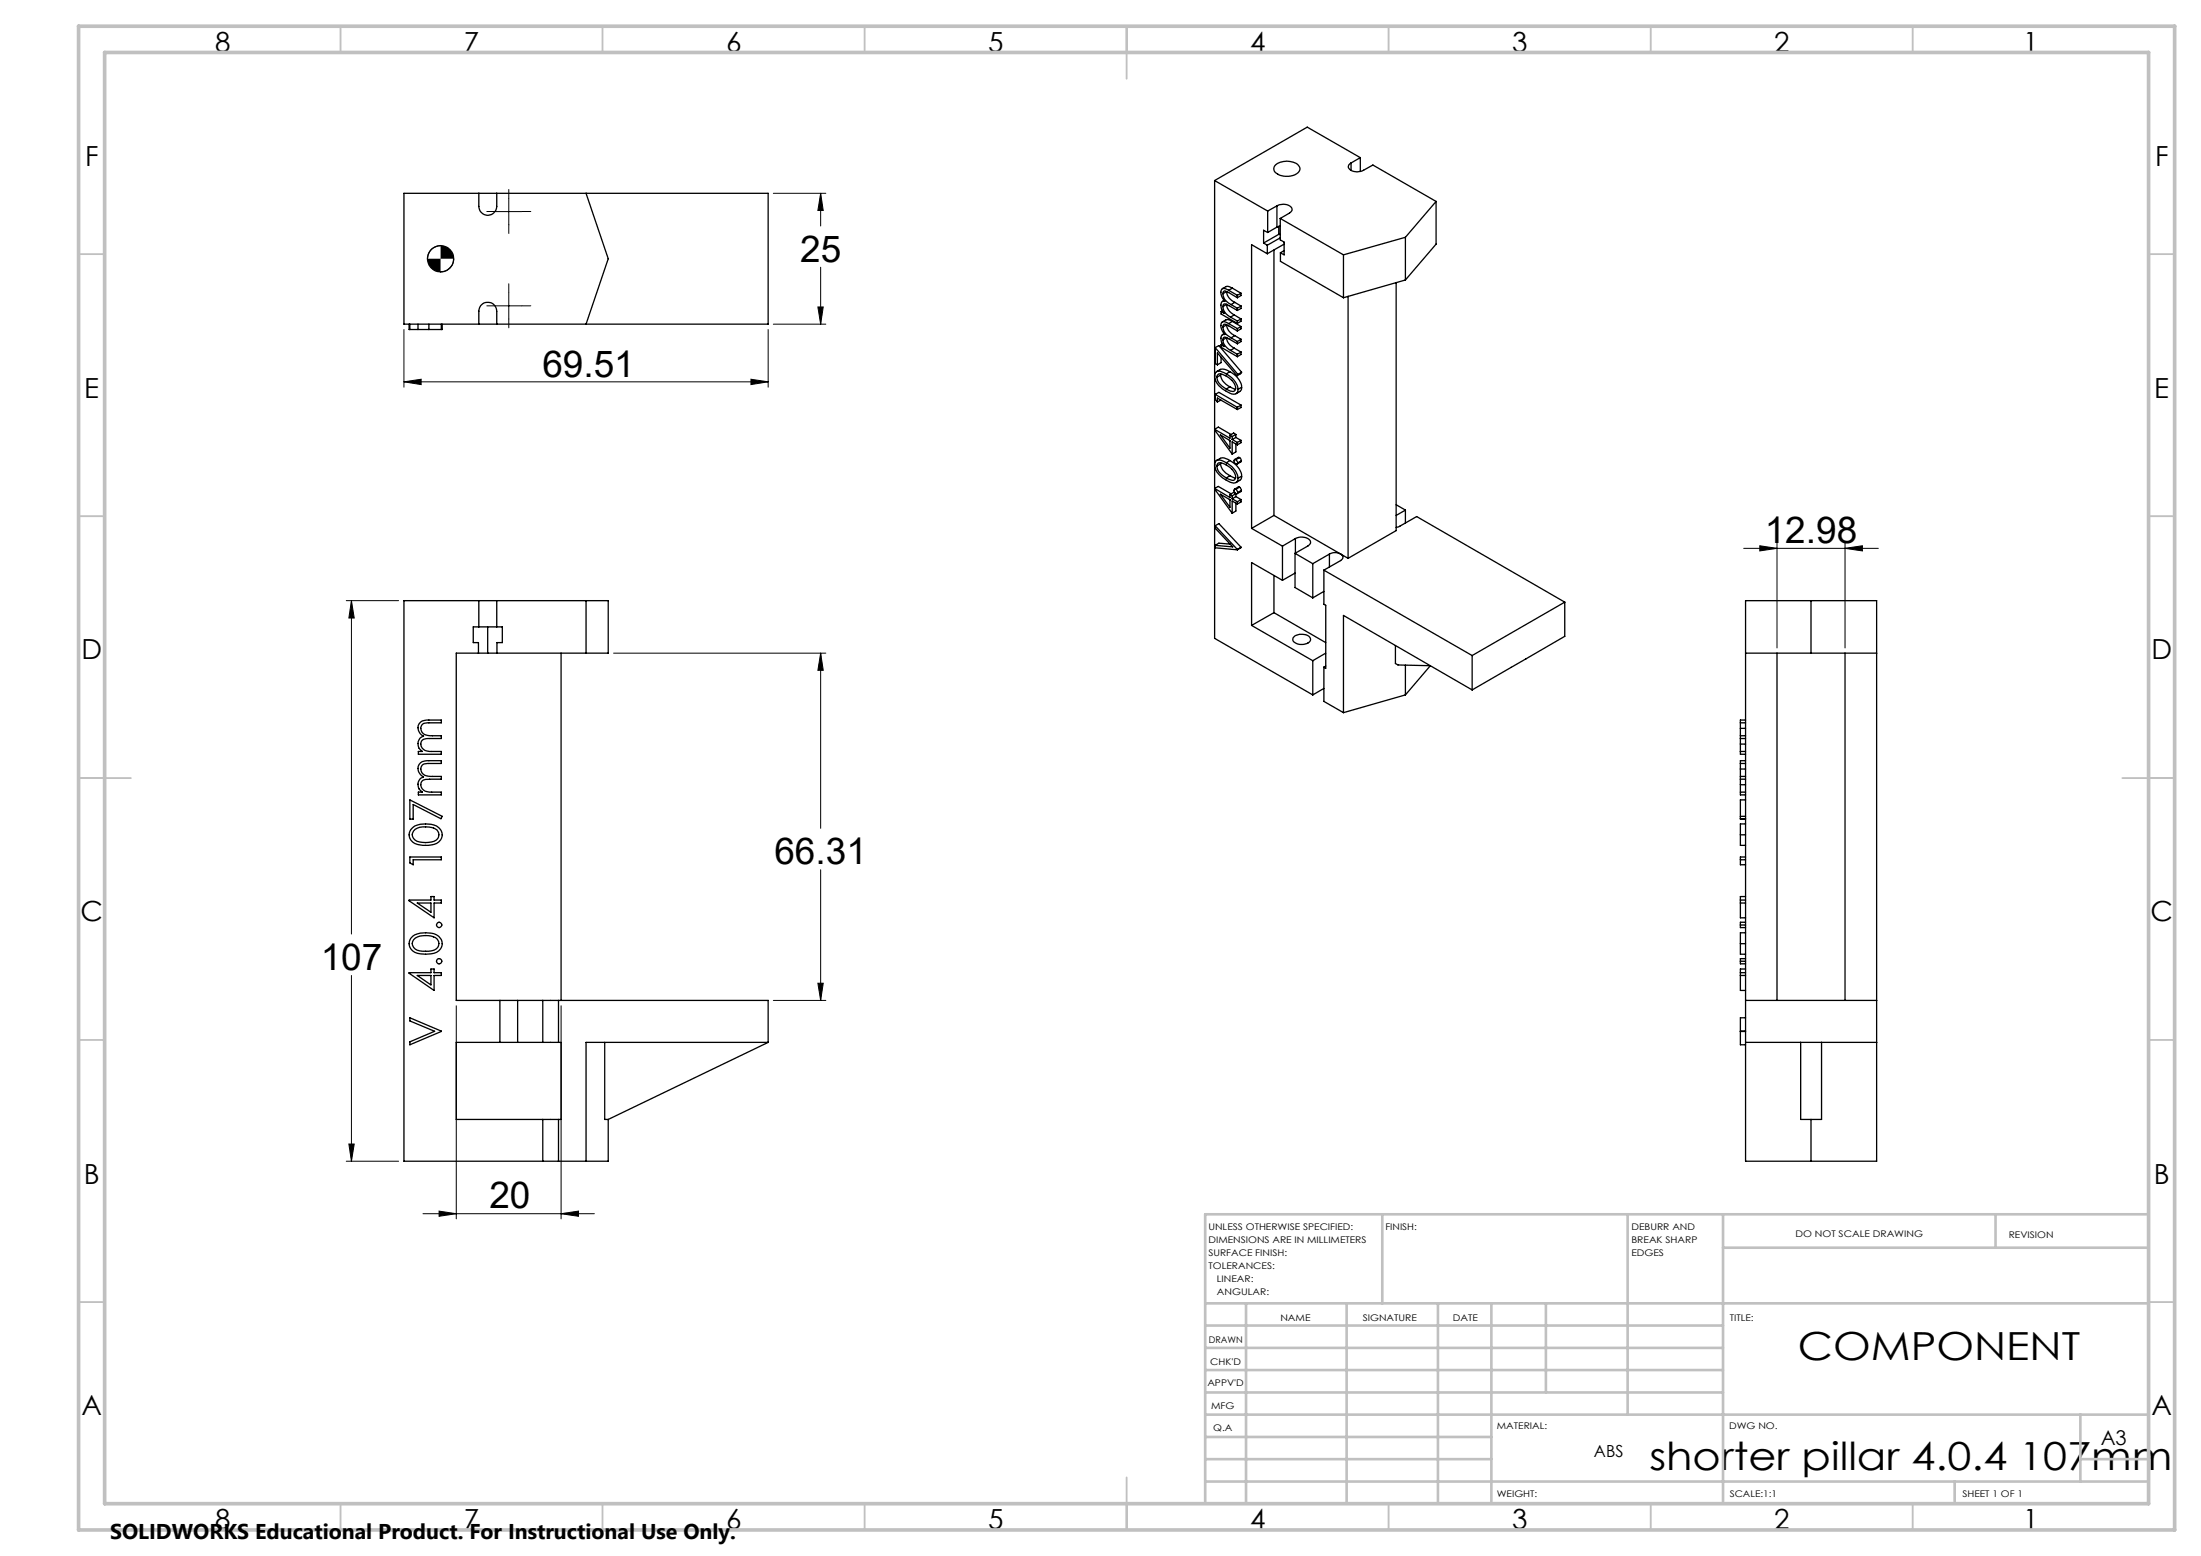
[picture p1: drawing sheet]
<svg xmlns="http://www.w3.org/2000/svg" width="420mm" height="297mm" viewBox="0 0 420 297" stroke-linecap="round" stroke-linejoin="round" font-family="sans-serif">
<g fill="none" stroke="#000" stroke-width=".19">
<path d="M97.1 37.9v5M147.6 36.9h10M156.6 36.9l.5 3.3h-1zM156.6 36.9v6.2M84.1 46.9a2.52 2.52 0 0 0-2.5 2.5M86.6 49.4a2.46 2.46 0 0 1-2.5 2.5M94.6 58.4h5M94.6 40.4h5M97.1 55.9v5M156.1 58.6h1l-.5 3.3zM156.6 51v10.9M77.1 72.9l3.3-.5v1z"/>
<path d="M77.1 62.9v11M77.1 72.9h69.5M143.3 72.4l3.3 .5-3.3 .5zM146.6 62.9v11M147.6 61.9h10M66.1 114.6h10M67.1 114.6v63.7M67.1 114.6l.5 3.4h-1zM332.7 104.7h25.7M335.8 104.2l3.3 .5-3.3 .5zM339.1 103.7v20M352.1 104.7l3.3-.5v1z"/>
<path d="M352.1 103.7v20M117.1 124.7h40.5M156.6 124.7l.5 3.2h-1zM156.6 124.7v33.4M156.6 166v25M67.1 186.2v35.4M87.1 192v40.7M107.1 192v40.7M147.6 191h10M156.1 187.7h1l-.5 3.3zM66.6 218.4h1l-.5 3.2zM66.1 221.6h10"/>
<path d="M80.7 231.7h32.7M83.8 231.2l3.3 .5-3.3 .5zM107.1 231.7l3.3-.5v1z"/>
</g>
<path d="M97.1 37.9v-1.7M94.6 58.4h-1.7M94.6 40.4h-1.7M97.1 55.9v-1.7M97.1 42.9v1.7M99.6 58.4h1.7M99.6 40.4h1.7M97.1 60.9v1.7" fill="none" stroke="#000" stroke-width=".19" stroke-dasharray="15.2 1.3 1.3 1.3"/>
<g fill="none" stroke="#c0c0c0" stroke-width=".35">
<path d="M65 5v5M115 5v5M165 5v5M215 5v10M265 5v5M315 5v5M365 5v5M15 48.5h5M410 48.5h5M15 98.5h5M410 98.5h5M15 148.5h10"/>
<path d="M405 148.5h10M15 198.5h5M410 198.5h5M15 248.5h5M410 248.5h5M65 287v5M115 287v5M165 287v5M215 282v10M265 287v5M315 287v5M365 287v5"/>
</g>
<g fill="none" stroke="#c0c0c0" stroke-width=".5">
<path d="M263.8 231.8v17M310.6 231.8v38.2M328.8 231.8v55.2M328.8 238.2h81.2M380.8 231.8v6.4M410 231.8h-180v55.2M230 248.8h180M230 257.3h98.8M230 253h98.8M237.8 248.8v38.2M257 248.8v38.2M274.4 248.8v38.2"/>
<path d="M284.6 248.8v38.2M295 248.8v17M230 265.8h98.8M230 261.5h98.8M230 278.5h54.6M230 274.3h54.6M230 270h180M397 278.5h13M397 270v12.8M230 282.8h180M373 282.8v4.2"/>
</g>
<path d="M15 5h400v287h-400zM20 10h390v277h-390z" fill="none" stroke="#c0c0c0" stroke-width=".7"/>
<g fill="#000">
<path d="M81.6 49.4a2.52 2.52 0 0 0 2.5 2.5v-2.5zM84.1 46.9v2.5h2.5a2.46 2.46 0 0 0-2.5-2.5z"/>
<path d="M67.1 114.6l.5 3.4h-1zM66.6 218.4h1l-.5 3.2zM156.6 124.7l.5 3.2h-1zM156.1 187.7h1l-.5 3.3zM107.1 231.7l3.3-.5v1zM83.8 231.2l3.3 .5-3.3 .5zM335.8 104.2l3.3 .5-3.3 .5zM352.1 104.7l3.3-.5v1zM77.1 72.9l3.3-.5v1zM143.3 72.4l3.3 .5-3.3 .5zM156.6 36.9l.5 3.3h-1zM156.1 58.6h1l-.5 3.3z"/>
</g>
<g fill="none" stroke="#000" stroke-width=".25">
<path d="M77.1 36.9h69.5v25h-69.5zM91.4 36.9v2.5a1.71 1.71 0 0 0 1.7 1.7 1.71 1.71 0 0 0 1.7-1.7v-2.5M111.8 36.9l4.3 12.5-4.3 12.5M231.8 34.5l10.1 5.8M231.8 34.5v54.2M243.4 31.5a3.5 3.5 0 0 1 4.5 .2 1.13 1.13 0 0 1-.8 1.7 3.4 3.4 0 0 1-4-.8v-.7zM243.7 39.3a2.21 2.21 0 0 1 2.8 .5l.1 .3-.4 .4-1.9 1.2M243.7 39.3l-1.8 1M243.7 39.3v4.1M257.8 31.1a.75 .75 0 0 0-.5 .8 .75 .75 0 0 0 .6 .7 2.55 2.55 0 0 0 2.3-.1l1.8-1 12 6.9M257.8 31.1v1.4M259.6 30.1l-10.2-5.8-17.6 10.2"/>
<path d="M259.6 30.1l-1.8 1M259.6 30.1v2.6M274 38.4l-5.8 6.9M274 38.4v8.2l-5.8 6.8M233 59.5v.4l3.1 1.8M233.3 59.3l-.3 .2M233.4 58.5l.7-.4a2.44 2.44 0 0 0 1.4 2M233.4 56.1l.7-.4a2.55 2.55 0 0 0 1.5 2M233.4 56.1l.1-.5h.4l2.2 1.2M233.4 56.1a2.54 2.54 0 0 0 1.5 2M233.4 58.5a.4 .4 0 0 1 .4-.5l2.3 1.3M233.4 58.5a2.44 2.44 0 0 0 1.4 2"/>
<path d="M233.6 57.4l-.3 .1M234.5 55.4l-.4-.2a.7 .7 0 0 0-.9-.1 .7 .7 0 0 0-.2 .9l.1 .5 .6 1a.56 .56 0 0 0-.6 .1 .56 .56 0 0 0-.1 .6l.1 .9 .5 .7-.6-.3M234.5 55.4l1.6 1M234.9 58.1l1.2 .7M235.2 55l-1-.4-.9 .5M235.2 55l1.6 1M235.2 55l-.7 .4M235.6 57.7l1.2 .7M235.6 57.7l-.7 .4M236.1 56.4v.4M236.1 58.8v.5M236.8 56v.4l-.7 .4"/>
<path d="M236.8 58.4v.5l-.7 .4M236.8 56l-.7 .4M236.8 58.4l-.7 .4M241.1 46.4l.7 .4M241.8 48.4l-3-1.7v54.2M241.8 46.8v1.6M241.9 40.3v4.1M241.9 44.4l-.8-.4v2.4M243.1 47.7v50.7M243.7 43.4l-1.8 1M244 43.2v1.5M244 44.7l-2.9 1.7"/>
<path d="M244 44.7l.3 .1M244.3 43.1l-.6 .3M244.3 41.7l12.1 6.9M244.3 41.7v4.1l.7 .4v2.4l-.7-.3M244.3 45.4l-2.5 1.4M244.3 48.3v1.6l12.1 6.9M245 47.8l-.7 .5M245 46.6l-3.2 1.8M256.4 48.6v8.2M257.2 56.5v50.1M266.4 53.9v47.4l-9.2 5.3M268.2 53.4l-11.8 3.4"/>
<path d="M268.2 45.3l-11.8 3.3M268.2 45.3v8.1M78.1 61.9v1h.1M78.2 61.9v1M78.2 62.9h1.5M79.8 61.9v1h2M81.8 61.9v1M84.2 61.9v1M84.4 61.9v1h-2.6M91.4 61.9v-2.5a1.71 1.71 0 0 1 1.7-1.7 1.71 1.71 0 0 1 1.7 1.7v2.5M231.9 75.3l.7-.4 4.2 2.4M231.9 66.4l.7-.4 4.3 5"/>
<path d="M231.9 66.4v3l.4 .2M231.9 75.3v.9l.4 .5M231.9 66.4l4.3 5.1M231.9 75.3l4.2 2.4M232.2 72l.1-.4a.63 .63 0 0 1 .9-.2 3.3 3.3 0 0 1 2.6 2.9 .51 .51 0 0 1-.6 .4l-1.2-.4M232.2 72a2.81 2.81 0 0 0 1.8 2.3M232.3 69.6v-2.2l3.7 4.3M232.3 76.7v-.7l3.8 2.2M232.9 70.6l.7-.1 1.1 .4M232.9 70.5l-.8 .4M232.9 71.6a2.83 2.83 0 0 0 1.8 2.2M232.9 71.6l-.7 .4"/>
<path d="M232.9 71.4v.2M233 76.4l-.7 .3M233 65.8v.5l3.1 1.8M233 68.2v1l-.7 .4M233.3 65.7l-.3 .1M233.4 64.9l.7-.5a2.44 2.44 0 0 0 1.4 2.1M233.4 62.4l.7-.4a2.55 2.55 0 0 0 1.5 2.1M233.4 62.4v-.2a.49 .49 0 0 1 .4-.3 .49 .49 0 0 1 .4 .2l1.9 1.1M233.4 62.4a2.54 2.54 0 0 0 1.5 2.1M233.4 64.9a.4 .4 0 0 1 .4-.6l2.3 1.3M233.4 64.9a2.44 2.44 0 0 0 1.4 2M233.6 63.7l-.3 .2"/>
<path d="M234 61.1h.6l.6 .2M234 61l-.7 .5M234 71.4l-.4-.2a1.15 1.15 0 0 0-1.7 .1 2.72 2.72 0 0 0 1.4 2.9l1.1 .7a1.1 1.1 0 0 0 1.8-.3v-.3M234 71.4a4 4 0 0 1 2.2 2.9M234.5 61.8l-.4-.2a.7 .7 0 0 0-.9-.1 .7 .7 0 0 0-.2 .9l.3 .8 .4 .6h-.2a.71 .71 0 0 0-.5 1.1l.1 .5 .5 .7-.6-.3M234.5 61.8l1.6 .9M234.7 70.9a3.9 3.9 0 0 1 2.2 3M234.7 73.8l1.1 .5M234.7 70.9l-.7 .5M234.7 73.8l-.7 .5M234.8 60.5l1.3 .8M234.8 66.9l1.3 .7"/>
<path d="M234.9 64.5l1.2 .7M235.2 61.3l1.6 1M235.2 61.3l-.7 .5M235.5 60.1l1.3 .8M235.5 66.5l1.3 .7M235.5 60.1l-.7 .4M235.5 66.5l-.7 .4M235.6 64.1l1.2 .7M235.6 64.1l-.7 .4M236.1 61.3v.4M236.1 62.7v.5M236.1 65.2v.4"/>
<path d="M236.1 67.6v.5M236.1 77.7v.5M236.2 71.5l-.2 .2M236.6 74.8l-.7 .3M236.8 60.9v.4l-.7 .4M236.8 62.3v.5l-.7 .4M236.8 64.8v.4l-.7 .4M236.8 67.2v.5l-.7 .4M236.8 77.3v.5l-.7 .4M236.8 60.9l-.7 .4M236.8 62.3l-.7 .4M236.8 64.8l-.7 .4"/>
<path d="M236.8 67.2l-.7 .4M236.8 77.3l-.7 .4M236.9 73.9v.5l-.3 .3M236.9 71l-.2 .3-.7 .4M236.9 71l-.7 .5M236.9 73.9l-.7 .4M231.8 88.7a4.2 4.2 0 0 0 4 3.4 .76 .76 0 0 0 .4-.8M231.8 88.8v33l18.7 10.8M231.8 82.1l3.3 4.6M231.8 93.3l3.3 4.7M232.1 87.9a1.81 1.81 0 0 1 2.6 0M232.2 89v-.2a.51 .51 0 0 1 .7-.5 3.3 3.3 0 0 1 2.9 3 .51 .51 0 0 1-.6 .4l-1.2-.5"/>
<path d="M232.2 89a2.81 2.81 0 0 0 1.8 2.2M232.9 83l1.8 1.1v1.4zM232.9 94.3l1.8 1.1v1.4zM232.9 88.5a2.81 2.81 0 0 0 1.8 2.3M232.9 88.5l-.7 .5M232.9 88.3v.2M234 88.3a4 4 0 0 1 2.2 3M234 88.3l-.7-.4a.9 .9 0 0 0-1-.1 .9 .9 0 0 0-.5 .9M234.6 84l.1 .2M234.6 95.3l.1 .2M234.7 87.9a3.9 3.9 0 0 1 2.2 3M234.7 90.8l1.1 .5"/>
<path d="M234.7 83.1l.4 .2M234.7 87.9l-.7 .4M234.7 90.8l-.7 .4M234.7 94.4l.4 .2M234.9 82.9l-2.4-1.4-.7 .4 2.9 1.7v-.5M234.9 94.3l-2.4-1.5-.7 .4 2.9 1.8v-.6M235.1 83.3v.6M235.1 94.6v.6M235.1 83.9l1 .6M235.1 95.2l1 .6M235.8 87.7l.4 .7M235.8 87.7h-.1a.47 .47 0 0 0-.1 .6 .47 .47 0 0 0 .5 .2l.1-.1"/>
<path d="M235.8 93.4l-.2-.1-.1 .3 .3 .6M235.8 93.4l.4 .6M235.8 83.5l1 .6M235.8 82.9v.6M235.8 84.7v1.6l-.7 .4M235.8 94.2v.6M235.8 96.1v1.4l-.7 .5M235.8 82.9l-.4-.2-.7 .4M235.8 94.8l1 .6M235.8 94.2l-.4-.2-.7 .4M235.8 83.5l-.7 .4M235.8 82.9l-.7 .4"/>
<path d="M235.8 94.2l-.7 .4M235.8 94.8l-.7 .4M236.1 84.5v.4M236.1 95.8v.4M236.1 84.9l-1-.6v2.4M236.1 96.2l-1-.6v2.4M236.2 94l-.2 .3-.2-.1M236.5 93l.4 .6M236.5 93h-.2l-.7 .4M236.5 87.3l.4 .6M236.5 87.3h-.2l-.7 .4M236.5 87.3l-.7 .4"/>
<path d="M236.5 93l-.7 .4M236.8 84.1v.4l-.7 .4M236.8 95.4v.4l-.7 .4M236.8 84.1l-.7 .4M236.8 95.4l-.7 .4M236.9 93.6l-.1 .2-.7 .4M236.9 87.9l-.1 .3-.7 .4M236.9 87.9l-.7 .5M236.9 93.6l-.7 .4M236.9 90.9l-.2 .7-.8 .5M236.9 90.9l-.7 .4M243.1 98.4l12.7 7.4"/>
<path d="M243.1 98.4l-4.3 2.5M266.4 96.3l1.8 1.1M268.2 97.4v2.4M268.2 97.4l-1.8 1M91.4 119.7h3.4M91.4 114.6h3.4M91.4 114.6h-14.3v107h26.5M91.4 114.6v5.1M91.4 119.7h-1.1v3h1v2M93.1 119.7v5M94.8 114.6h21.3v10.1h-29v66.3h8.3M94.8 119.7h1v3h-1v2"/>
<path d="M94.8 114.6v5.1M111.8 114.6v10.1M231.9 100.4l.7-.5 4.2 4.6M231.9 100.4v.4l3.3 3.6-3.3-.3M231.9 104.1v.5l4.2 .3M231.9 100.4l4.2 4.5M234.7 103.9l-2.1-.2-.7 .4M236.1 104.9h.1M236.8 104.5l-.7 .4M238.8 100.9l5.9 3.3M238.8 119.4l11.7 6.7M243.1 109.9v7"/>
<path d="M243.1 116.9l9.9 5.8M243.1 116.9l-4.3 2.5M244.7 104.2v6.6M244.7 110.8l-5.9-3.4v12M247.1 105.6l3.4 2M247.1 105.6v6.5l3.4 2M247.1 109.4l-2.4 1.4M247.2 102.8a2.32 2.32 0 0 1 2.8 .5v.5l-.4 .4-2.5 1.4M247.2 102.8l-2.5 1.4M247.2 102.8v2.8M250.5 107.6v6.5M252.6 108.8l28.3 16.3"/>
<path d="M252.6 108.8v6.6l.4 .1v12.1l-.4-.3M252.6 112.9l-2.1 1.2M253.7 105.8a2.17 2.17 0 0 1 2.1 0M253.7 105.8l-3.2 1.8M253.7 105.8v2.4M255.8 105.8a.66 .66 0 0 1 .5 .6 .66 .66 0 0 1-.5 .6l-3.2 1.8M255.8 105.8l1.4 .8M266.4 100.7l.5-.2 3.4-1.9 28.3 16.3M298.6 114.9l-17.7 10.2M298.6 114.9v6.6l-17.7 10.2M333.1 114.6h25v107h-25zM345.6 114.6v10.1"/>
<path d="M80.3 137.8l.3-.2 .8-.2h2.8v.6h-2.4a1.16 1.16 0 0 0-1.5 1 1.75 1.75 0 0 0 2.2 1.4h1.7v.6h-2.6a1.17 1.17 0 0 0-1.3 .9 1.17 1.17 0 0 0 .8 1.4 7.2 7.2 0 0 0 3.1 .1v.6h-4.4v-.6h.8a1.61 1.61 0 0 1-.8-1.5 1.61 1.61 0 0 1 1-1.4 1.65 1.65 0 0 1-.5-2.7zM107.1 124.7v66.3M246.9 121.5a2.27 2.27 0 0 1 3.1 .3 1.03 1.03 0 0 1-1.1 1.2 1.89 1.89 0 0 1-2.2-.9zM250.5 126.1v6.5M252.6 127.3v6.6l3.8 2.1M252.6 131.4l-2.1 1.2M253 127.1l-.4 .2M253 124.7l-2.5 1.4M266.3 123.2v3.4l.5 .3 6.1 .2-4.7 5.5M268.2 127v5.6M268.2 132.6l-11.8 3.4M280.9 131.7l-24.5-14.2v18.5"/>
<path d="M280.9 125.1v6.6M332.1 139v1.4M332.1 138v1M332.1 138h1M332.1 139h1M333.1 137.4h-1v.6M333.1 124.7h25M339.1 124.7v66.3M352.1 124.7v66.3M78.2 152.7l6.2 3.1-.3 .5-5.3-2.7v2.7h-.6zM78.7 158a4.7 4.7 0 0 1 5 0 1.82 1.82 0 0 1 .6 1.9 1.82 1.82 0 0 1-1.5 1.3 5.3 5.3 0 0 1-4.1-.5 1.75 1.75 0 0 1 0-2.7zM79 158.6a3.9 3.9 0 0 1 4.1-.4 1.35 1.35 0 0 1 .6 1.6 1.35 1.35 0 0 1-1.4 .9 3.3 3.3 0 0 1-3.5-.8l-.1-.6z"/>
<path d="M80.3 145.6l.3-.2 .8-.2h2.8v.5h-2.4a1.16 1.16 0 0 0-1.5 1.1 1.75 1.75 0 0 0 2.2 1.4h1.7v.5l-2.6 .1a1.15 1.15 0 0 0-1.3 .9 1.15 1.15 0 0 0 .8 1.3 7.2 7.2 0 0 0 3.1 .2v.5h-4.4v-.5h.8a1.58 1.58 0 0 1-.8-1.5 1.58 1.58 0 0 1 1-1.4 1.68 1.68 0 0 1-.5-2.7zM332.1 159.3v2.1h1M332.1 146.8v1.4M332.1 149.8v1.4M332.1 142v1.4M332.1 148.7v1.1M332.1 141v1M332.1 145.7v1.1M332.1 143.4h1M332.1 140.4h1M332.1 141h1M332.1 143.4v.6h1"/>
<path d="M332.1 151.2h1M332.1 145.7h1M332.1 148.2h1M332.1 148.7h1M332.1 151.2v.5h1M332.1 159.3h1M332.1 156.3h1M332.1 140.4v.6M332.1 148.2v.5M332.1 155.8h1M332.1 146.8h1M332.1 149.8h1"/>
<path d="M332.1 142h1M333.1 157.3h-1v2M333.1 145.2h-1v.5M333.1 152.7h-1v3.6h1M78.1 171.8h4.1v-.7h.6v.7h1.4v.6h-1.4v2.8l-4.7-3.3zM78.2 163.6h6v.5h-5.4v1l-.6-.4zM78.7 178.7a4.9 4.9 0 0 1 5 0 1.91 1.91 0 0 1 .5 2.2 1.91 1.91 0 0 1-1.9 1.2h-1.6a2.19 2.19 0 0 1-2.6-2.3l.3-.7zM79 179.3a3.9 3.9 0 0 1 4.4-.1 1.38 1.38 0 0 1 .2 1.5 1.38 1.38 0 0 1-1.3 .8l-1.1 .1a2.12 2.12 0 0 1-2.5-1.2v-.6zM79.6 172.4h2.6v1.7zM332.1 176.6v.5h1M332.1 164.1h1M332.1 172.4h1"/>
<path d="M332.1 171.8h1M332.1 176.6h1M333.1 178h-1v2.1M333.1 176h-1v.6M333.1 163.6h-1v1.5h1M333.1 171.1h-1v4.1h1M78.1 185.7h4.1v-.7h.6v.7h1.4v.5h-1.4v2.9zM78.2 194.3l6 2.6-6 2.5v-.5l4.7-2.1-4.7-1.9zM79.6 186.2h2.6v1.8zM95.4 199h3.4M95.4 191h3.4M95.4 199h-8.3v14.7h16.5"/>
<path d="M95.4 191v8M98.8 199h4.8M98.8 191h4.8M98.8 191v8M103.6 199h3M103.6 191h3M103.6 191v8M106.6 191v8M106.6 199h.5v14.7h-.5M106.6 191h40v8M115.4 199v14.7h.7M146.6 199h-34.8v22.6"/>
<path d="M146.6 199l-30.5 14.7M332.1 180.1v2h1M332.1 183.5v.5h1M332.1 186.2h1M332.1 185.7h1M332.1 180.1h1M332.1 183.5h1M332.1 196.8h1M332.1 196.9h1M333.1 183h-1v.5M333.1 185h-1v4.1h1M333.1 199h25"/>
<path d="M333.1 191h25M333.1 194.3h-1v5.1h1M343.6 199v14.7h4v-14.7M103.6 213.7h3M103.6 213.7v7.9M106.6 213.7v7.9M116.1 213.7v7.9h-9.5M345.6 213.7v7.9M103.6 221.6h3"/>
<circle cx="84.1" cy="49.4" r="2.5"/>
<circle cx="83.8" cy="176.5" r=".5"/>
<circle cx="83.8" cy="183.5" r=".49"/>
</g>
<g font-size="7.4">
<text x="343.1" y="259.6">COMPONENT</text>
<text x="314.7" y="280.5">shorter pillar 4.0.4 107mm</text>
</g>
<g font-size="7.1">
<text x="152.7" y="50">25</text>
<text x="103.5" y="71.9">69.51</text>
<text x="336.8" y="103.7">12.98</text>
<text x="147.8" y="165">66.31</text>
<text x="61.2" y="185.2">107</text>
<text x="93.4" y="230.7">20</text>
</g>
<g font-size="5.3">
<text x="41" y="9.9">8</text>
<text x="88.5" y="9.9">7</text>
<text x="138.5" y="9.9">6</text>
<text x="188.5" y="9.9">5</text>
<text x="238.5" y="9.9">4</text>
<text x="288.5" y="9.9">3</text>
<text x="338.5" y="9.9">2</text>
<text x="386" y="9.9">1</text>
<text x="16.2" y="31.7">F</text>
<text x="411.2" y="31.7">F</text>
<text x="16.1" y="75.9">E</text>
<text x="411.1" y="75.9">E</text>
<text x="15.5" y="125.9">D</text>
<text x="410.5" y="125.9">D</text>
<text x="15.4" y="175.9">C</text>
<text x="410.4" y="175.9">C</text>
<text x="16" y="225.9">B</text>
<text x="411" y="225.9">B</text>
<text x="15.5" y="270.2">A</text>
<text x="410.5" y="270.2">A</text>
<text x="41" y="291.9">8</text>
<text x="88.5" y="291.9">7</text>
<text x="138.5" y="291.9">6</text>
<text x="188.5" y="291.9">5</text>
<text x="238.5" y="291.9">4</text>
<text x="288.5" y="291.9">3</text>
<text x="338.5" y="291.9">2</text>
<text x="386" y="291.9">1</text>
</g>
<text font-size="4.1" x="21" y="293.7">SOLIDWORKS Educational Product. For Instructional Use Only.</text>
<text font-size="3.9" x="400.9" y="275.8">A3</text>
<text font-size="3.2" x="304.2" y="278.1">ABS</text>
<g font-size="1.7">
<text x="230.6" y="234.8">UNLESS OTHERWISE SPECIFIED:</text>
<text x="230.6" y="237.3">DIMENSIONS ARE IN MILLIMETERS</text>
<text x="230.6" y="239.8">SURFACE FINISH:</text>
<text x="264.4" y="234.8">FINISH:</text>
<text x="311.3" y="234.7">DEBURR AND</text>
<text x="311.3" y="237.2">BREAK SHARP</text>
<text x="311.3" y="239.7">EDGES</text>
<text x="342.6" y="236.2">DO NOT SCALE DRAWING</text>
<text x="383.3" y="236.4">REVISION</text>
<text x="230.6" y="242.3">TOLERANCES:</text>
<text x="232.2" y="244.8">LINEAR:</text>
<text x="232.2" y="247.3">ANGULAR:</text>
<text x="230.6" y="256.3">DRAWN</text>
<text x="244.3" y="252.2">NAME</text>
<text x="260" y="252.1">SIGNATURE</text>
<text x="277.2" y="252.1">DATE</text>
<text x="330.1" y="252.1">TITLE:</text>
<text x="230.9" y="260.5">CHK'D</text>
<text x="230.4" y="264.6">APPV'D</text>
<text x="231.1" y="269">MFG</text>
<text x="231.5" y="273.2">Q.A</text>
<text x="285.6" y="272.7">MATERIAL:</text>
<text x="330" y="272.7">DWG NO.</text>
<text x="285.6" y="285.7">WEIGHT:</text>
<text x="330.1" y="285.8">SCALE:1:1</text>
<text x="374.5" y="285.8">SHEET 1 OF 1</text>
</g>
</svg>
